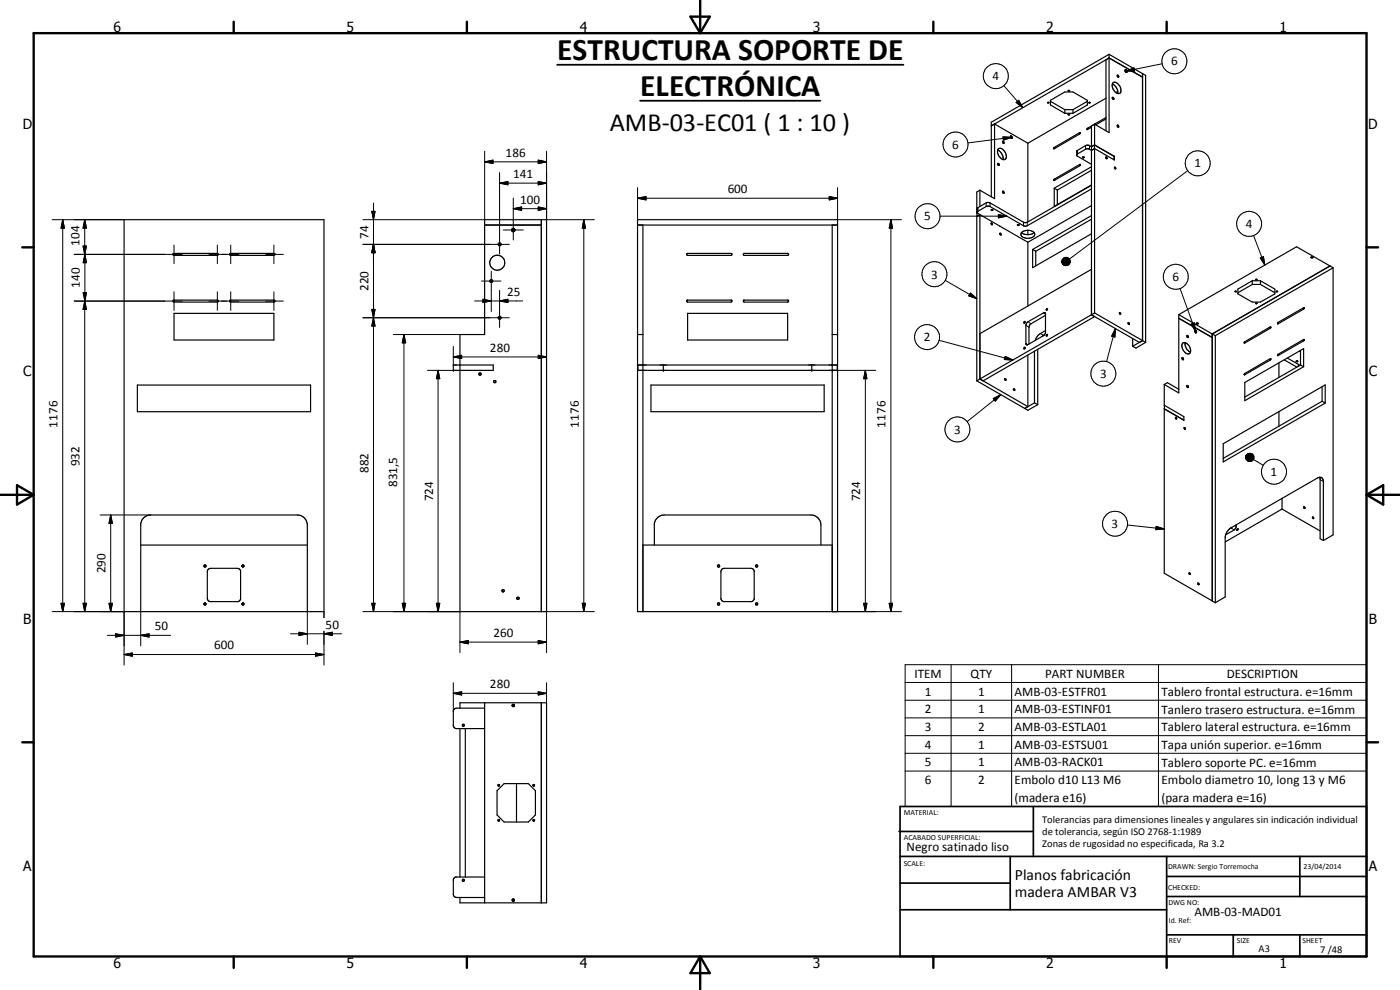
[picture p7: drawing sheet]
<svg xmlns="http://www.w3.org/2000/svg" width="420mm" height="297mm" viewBox="0 0 420 297" stroke-linecap="round" stroke-linejoin="round" font-family="sans-serif">
<g fill="none" stroke="#000" stroke-width=".35">
<path d="M332.9 17.4l-1 .5v21.3M332.9 16.3v23.5l-4.4-2.5M332.9 17.4l10 5.8M332.9 16.3l-35.4 20.4v22.4M332.9 17.4l-35.4 20.4 1-.6M332.9 16.3l10 5.8M298.5 37.2v22.4l-4.4-2.5M298.5 37.2l10 5.8M314.7 30.7l-.3 .1 .3 .1M314.7 30.7l.1 .1M314.8 30.8h.1M314.8 30.8l-.1 .1"/>
<path d="M315.2 30.4l4.4 2.5M319.6 34l-4.4-2.5v-1.4l4.4-2.5h2.4l4.3 2.5v1.4l-4.3 2.5M319.6 32.9h2.4M319.6 32.9v1.1M319.6 34h2.4M320.6 27.3h.4M320.6 27.2v.1M320.6 34.4l.1-.2 .3 .2M320.6 27.2h.4M320.6 34.4v.1M320.6 34.5h.4M321 27.2v.1"/>
<path d="M321 34.4v.1M322 32.9v1.1M326.3 30.4l-4.3 2.5M326.8 30.8h.4zM328.5 37.3l-.9 .5v56.6M328.5 37.3v56.6M331.9 35.7l-3.1 1.8M331.9 35.3l-5.6 3.2-.1 .3 .1 .1 1.3-.7M331.9 29.5l-23.4 13.5M333.8 25.3a2.63 2.63 0 0 1 1.6 2.8M333.9 29.2l.4 .3-.1 .3-.3-.2zM334 24.9a1.7 1.7 0 0 1 2.3 1.5l.1 .6a.99 .99 0 0 1-.8 1.1 .99 .99 0 0 1-1.1-.8l-.4-.5a1.97 1.97 0 0 1-.1-1.9z"/>
<path d="M335.4 22.6l.3 .2-.1 .4-.2-.2zM335.4 37.5l.3 .3-.1 .4-.2-.2zM335.5 27.4l-.6 .4M337.7 21h.2M337.8 21l.1 .6M337.9 21h.1M337.9 21l.3 .3-.1 .4M337.9 21.6l.2 .1M337.9 21v.6M338 21.1l-.4-.1 .3 .6M338 21.1l.1 .5M338 21.6h.1"/>
<path d="M338 21.6l-.1 .1M338 21.1v.5M338.1 21.6h.1M338.1 21.5v.2M342.9 22.1v80.1M342.9 22.1l.9 .5v80.1M294.1 57.1l-1 .5v6.3M294.1 57.1v4.9M299.4 45.1a2.72 2.72 0 0 1 1.6 2.8M299.5 49l.4 .4-.1 .3-.3-.3zM299.7 44.6a2.1 2.1 0 0 1 2.3 2.2 .88 .88 0 0 1-.4 1 .88 .88 0 0 1-1.1-.2 2.35 2.35 0 0 1-.8-3zM300.9 42.4l.4 .2-.1 .4-.3-.2z"/>
<path d="M300.9 57.4l.4 .2-.1 .4-.3-.2zM303.2 40.9l.4 .3v.3M303.3 40.8a.4 .4 0 0 1 .4 .3 .4 .4 0 0 1-.1 .4l-.4-.4zM308.5 43v23.6M316.2 53.9l8-4.6-.2 .5-7.7 4.4zM316.2 44.4l8-4.6-.1 .4-7.8 4.5zM316.4 56.5l.9 .5M317.3 57v4.4M324.9 47.2v.1M324.9 47.2h.5l-.3 .2zM327.6 44l-.8-.4h-.8l-2.9 1.7 .1 1.5 4.4 2.5M327.6 55.5l-11.2 6.4v-5.4"/>
<path d="M327.6 50l-11.2 6.5M327.6 51.1l-10.3 5.9M327.6 45.1l.9-.5 5.9 3.4v-1.1M327.6 44l.9-.5 5.9 3.4M327.6 56.7l-19.5 11.1h-.8l-10.3-5.9h-.9l-2.8 1.7M327.6 55.6l-19.7 11.2-.7-.1-10.5-6-.8 .2-2.5 1.5-.1 1.4 .8 .6M327.6 45.1l-.8-.4h-.8l-2.9 1.7M327.6 44l.9-.5 5.8 3.4M328.5 44.6l-.9 .5M331.9 47.1l.3 .1v.4l-.3-.1zM334.3 46.9v1M334.3 46.9h.1"/>
<path d="M334.5 50.2h.2l.1 .5zM37.2 65.9h60v117.6h-60zM52 76.1l13.2-.1 .3 .4-.3 .2h-13l-.2-.1zM69 76.1l13.2-.1 .3 .4-.3 .2h-13l-.3-.2zM145.4 65.9h18.6v117.6h-26v-83.1h7.4zM145.4 67.5h17.1M154 68.5v1M154 68.6a.4 .4 0 0 0-.4 .4 .4 .4 0 0 0 .4 .4M154.1 68.5v1M154.1 68.6a.4 .4 0 0 1 .4 .4 .4 .4 0 0 1-.4 .4M154.1 68.5a.5 .5 0 0 0-.6 .5 .5 .5 0 0 0 .6 .5M154.1 68.5a.49 .49 0 0 1 .4 .5 .49 .49 0 0 1-.4 .5"/>
<path d="M162.5 65.9v117.6M191.3 65.9h60.1v117.6h-60.1zM191.3 67.5h60.1M192.9 67.5v116M206.2 76.1l13.2-.1 .3 .4-.3 .2h-13l-.3-.2zM223.1 76.1l13.3-.1 .3 .4-.3 .2h-13.1zM249.8 67.5v116M293.1 63.9l.2-.1-.1 1.1 .9-.5M293.1 63.9h.1M294.1 64.4l14.4 8.3M294.1 64.4l-1 .5v49.4M294.1 64.4v49.3"/>
<path d="M297.5 62.9l.5 .1-.4 .1zM297.5 66.9l.3 .2v.3l-.3-.1zM297.9 63.1h-.1M300 70a.27 .27 0 0 1 .4 .1 .27 .27 0 0 1-.1 .4zM305.3 67.5l.5 .1-.2 .1zM306.6 69.8a3 3 0 0 0 3.7 0M306.6 69.7a2.78 2.78 0 0 1 3.9 .5 1.56 1.56 0 0 1-1.7 1.3 1.83 1.83 0 0 1-2.4-1.4zM308.5 69.1v1.3M308.5 72.7v19.1M309.9 74.8l.9 .6M310.8 75.4v4.4M327.6 70.1l-17.7 10.2v-5.5"/>
<path d="M327.6 64.7l-17.7 10.1M327.6 65.8l-16.8 9.6M327.6 61.7l-19.1 11M393.5 77.1l.5 .2-.4 .1zM399.1 79.8l-35.3 20.4M399.1 79.8l1 .5M399.1 79.8l-10-5.8-35.3 20.4M52 90.1l13.4-.1 .1 .4-.3 .2h-13l-.2-.1zM52.2 94h30v8h-30zM69 90.1l13.4-.1 .1 .4-.3 .2h-13l-.3-.2zM206.2 90.1l13.3-.1 .2 .4-.3 .2h-13l-.3-.2zM206.4 94h30v8h-30z"/>
<path d="M223.1 90.1l13.4-.1 .2 .4-.3 .2h-13.1zM307.4 96.9h.1M307.4 96.6h.3l-.3 .3zM308.3 96.7l4.9-2.8h.5v6.2l-.5 .6-5 2.8-.3-.2v-5.9zM313.8 94.6l-4.7 2.8-.3 .8v5M313.8 99.2l-1.6 .9a3.7 3.7 0 0 0-1.5 2.1M314.1 92.7h.3l-.3 .4zM327.6 94.4l14.4 8.3 .9-.5M327.6 94.4l.9 .6-33.4 19.3-1-.6M327.6 80.8l-33.5 19.3M327.6 94.4l-33.5 19.3M328.5 93.9l-.9 .5"/>
<path d="M328.5 93.9l14.4 8.3M335.9 93.8l.3 .1 .1 .3-.3-.1zM336 93.8h-.1M338.6 96.8l.4 .5-.4-.1zM338.7 97.3h.1M353.8 94.4v23.5l-4.4-2.5M353.8 95.5l10 5.8M353.8 94.4l10 5.8M358.6 99.1l.2 .6M358.6 99.1v.1M358.6 99.1h.2M358.6 99.4l.2 .3"/>
<path d="M358.8 99.1l.2 .2M358.8 99.7l.3 .1M358.8 99.1l-.2 .1M358.8 99.1v.6M358.8 99.1h.1M358.8 99.7h.2M358.9 99.1l.1 .2M359 99.3l.1 .2M359 99.3l.1 .4h-.2M359 99.7h.1M359.1 96.9l.5 .2-.4 .1zM359.1 99.6l-.1 .1"/>
<path d="M370.7 87.4l.3 .1zM371 87.4h.1M375.8 84.2l-4.3 2.5v1.5l4.3 2.4h2.5l4.3-2.4v-1.5l-4.3-2.5M375.8 84.2h2.5M375.8 84.2v1.1M375.8 85.3h2.5M375.8 85.3l-4.3 2.5M376.8 91.1h.1M376.8 83.9h.5zM376.8 91l.5 .1zM376.8 83.9l.1 .1M378.3 84.2v1.1"/>
<path d="M378.3 85.3l4.3 2.5M383 87.4l.4 .1zM383.5 96.8l7.9-4.4-.2 .4-7.6 4.4zM400.1 80.3l-35.4 20.4M400.1 80.3v80.2l-2.9 1.7M41.2 115.5h52v8h-52zM136 109.5h12v1.6h-12zM148.2 114.3l.4-.1a.35 .35 0 0 1 .1 .5 .35 .35 0 0 1-.5-.1zM191.3 111.1h60.1M191.3 109.5h60.1M191.3 100.4h1.6M191.5 109.5v1.6"/>
<path d="M195.4 115.5h51.9v8h-51.9zM199.1 109.5v1.6M243.6 109.5v1.6M249.8 100.4h1.6M251.3 109.5v1.6M293.1 114.3l14.4 8.3M294.1 113.7l-1 .6M294.1 113.7l14.4 8.3M301.6 113.6l.3 .4h-.3zM304.2 116.6l.3 .2v.4l-.3-.2zM307.4 104.7h.1M307.4 104.3l.3 .1-.3 .3z"/>
<path d="M308.5 106.6v15.4M310.5 105.4v15.5M311.4 104.8v16.6M313.5 100.5l-.8 .5M314.1 100.4l.3 .1-.3 .3zM339.9 101.6v2.3M342.9 102.2l-3 1.7M342.9 102.2l.9 .5M343.8 102.7l-2.9 1.7-1-.5M349.4 115.4v6.2l5.9 3.4v1.1l-5.9-3.4M349.4 115.4l.9-.6 3.5 2M354.8 107.3a.31 .31 0 0 1 .4 .2 .31 .31 0 0 1-.2 .4z"/>
<path d="M354.9 103a1.49 1.49 0 0 1 2.2 1.2 1.14 1.14 0 0 1 .3 1.2 1.14 1.14 0 0 1-1.1 .8 2.57 2.57 0 0 1-1.4-3.2zM355.7 102.8a2.73 2.73 0 0 0 1.6 2.8M356.2 100.8h.3l.1 .5-.3-.1zM356.2 115.7h.3l.1 .5h-.3zM363.8 100.2v80.1M363.8 100.2l.9 .5M364.7 100.7v80.1M373.4 102.7l8-4.6-.2 .4-7.7 4.5zM373.4 112.2l8-4.6-.1 .4-7.8 4.5zM373.6 114.8l17.6-10.2v5.4l-17.6 10.2zM383.5 106.3l7.7-4.4h.2l-.1 .3-7.8 4.5zM383.8 108.9v4.3"/>
<path d="M385.4 107.9l3.8 2.3M386.4 107.4l3.4 2v.4M389 108.3l.5 .1-.3 .1zM390 105.3l.3 .2M390.3 105.2v4.3M390.3 109.5l.9 .5M390.3 109.5l-16.7 9.6M396.8 116.1v4.3M308.5 122l-1 .6M310.5 120.9l.9 .5M310.5 120.9l-3 1.7M311.4 121.4l-2.9 1.7-1-.5"/>
<path d="M349.4 122.7h.1M349.4 122.7v49.3l14.4 8.3M349.5 121.6v1.1M349.5 122.7l5.8 3.3M352.8 125.3h.3v.4zM352.8 125.2h.1M355.4 128.3h.2l.2 .4h-.4zM355.4 128.3h.1M367.1 133.1l30.6-17.6v5.4l-30.6 17.7zM383.8 123.5v4.4M396.8 120.4l-29.7 17.1M396.8 120.4l.9 .5"/>
<path d="M369.4 158.4l-.2 .1a3.9 3.9 0 0 0-1.5 2.6v18l-3 1.7M369.4 158.4l26.5-15.1a.99 .99 0 0 1 1.3 1.1v17.8M369.4 158.4l-.4 .3M369.7 158.2l-.3 .2M371 157.5a1.49 1.49 0 0 1-.6 1.5l-2.5 1.4M371.3 158.7h.3l-.3 .4zM384.8 152.7l11.4 6.6M384.8 149.5v3.2M384.8 152.7l-17.1 9.9M391.2 152.1l.4 .1v.4zM393.9 155.1l.3 .2v.3l-.3-.1zM396.1 143.2l.1 18.4 1 .6"/>
<path d="M42.2 163.5h50M61.3 169.6h.5v.4l-.5 .1zM62.4 170.9l.8-.4h8l.6 .2 .4 .6v8.4l-.2 .4-.6 .4h-8.4l-.4-.2-.4-.8v-8zM72.6 169.7a.34 .34 0 0 1 .5-.1 .34 .34 0 0 1 0 .5 .34 .34 0 0 1-.5-.1zM150.7 177l.4-.1 .2 .2-.2 .5-.4-.2zM155.2 179.3l.4-.1 .2 .5-.5 .1-.2-.1zM192.9 163.5h56.9M196.4 163.5v-6.4a3.1 3.1 0 0 1 2.9-2.6h44.1a3 3 0 0 1 3 3v6M215.3 169.7a.34 .34 0 0 1 .6-.1 .34 .34 0 0 1 0 .5 .34 .34 0 0 1-.6-.1zM216.6 170.9l.8-.4h8l.6 .2 .3 .6v8.4l-.2 .4-.5 .4h-8.5l-.4-.2-.3-.8v-8zM356.9 171.9l.3 .1v.4l-.3-.1zM359.5 175h-.1"/>
<path d="M359.5 174.9l.4 .5-.4-.1zM42.2 183.5v-26.4a3 3 0 0 1 3-2.6h44a3 3 0 0 1 3 3v26M72.8 180.9l.4 .1-.1 .5-.5-.1zM215.4 181a.35 .35 0 0 1 .5 0 .35 .35 0 0 1-.1 .5h-.4zM226.9 181h.4l-.1 .5h-.3zM363.8 180.3l.9 .5M138 212.5v-1.6h26v60h-26v-1.6M138 218.6v44.5M139.6 218.6v44.5M145.4 210.9v60M145.4 212.5h-8.3l-.7 .2-.4 .5v4.6l.6 .7 8.8 .1M162.5 210.9v60"/>
<path d="M149.2 237.2l2.1-2.1h7.3l2.1 2.1v7.3l-2.1 2.1h-7.3l-2.1-2.1zM155 235.1v11.5M138.9 263.8l.4 .2-.1 .4-.4-.1zM145.4 263.1h-8.6l-.8 .8v4.6l.6 .7 8.8 .1"/>
<circle cx="149.2" cy="78.8" r="2.25"/>
<circle cx="149.9" cy="73.3" r=".43"/>
<circle cx="147.5" cy="84.3" r=".42"/>
<circle cx="149.9" cy="95.3" r=".42"/>
<circle cx="144" cy="112.2" r=".36"/>
<circle cx="227.1" cy="169.8" r=".33"/>
<circle cx="61.5" cy="181.2" r=".33"/>
<circle cx="139" cy="217.6" r=".31"/>
<circle cx="154" cy="211.7" r=".36"/>
<circle cx="154" cy="211.7" r=".25"/>
<circle cx="149.7" cy="235.6" r=".26"/>
<circle cx="160.2" cy="235.6" r=".26"/>
<circle cx="149.7" cy="246.1" r=".25"/>
<circle cx="160.2" cy="246.1" r=".24"/>
<circle cx="154" cy="270.1" r=".25"/>
<circle cx="154" cy="270.1" r=".36"/>
</g>
<g fill="#000">
<circle cx="337.9" cy="21" r=".18"/>
<circle cx="358.8" cy="99.7" r=".18"/>
<circle cx="136" cy="109.5" r=".18"/>
<circle cx="136" cy="111.1" r=".18"/>
<circle cx="199.1" cy="109.5" r=".18"/>
<circle cx="199.1" cy="111.1" r=".18"/>
<circle cx="243.6" cy="109.5" r=".18"/>
<circle cx="243.6" cy="111.1" r=".18"/>
<circle cx="249.8" cy="109.5" r=".18"/>
<circle cx="249.8" cy="111.1" r=".18"/>
</g>
<g fill="none" stroke="#000" stroke-width=".3">
<path d="M348.8 19.1l-10.8 2.2M301.3 25.7l5.6 6.6M305 30.7l.7-.6 1.2 2.2zM324 39.8l.2 .1M326.4 38.5l.3 .2M338 21.3l2.3-.9 .2 .9zM145.4 48.6l2.5-.6v1.1zM145.4 45.4v20.5h-36.5M145.4 48.6h18.6M149.9 54.9l2.5-.4v1zM149.9 51.8v24.4M149.9 54.9h14.1"/>
<path d="M154 59.4v12.6M161.5 48l2.5 .6-2.5 .5zM161.5 54.5l2.5 .4-2.5 .6zM164 45.4v20.5h14.4M191.3 59.5l2.6-.5v1zM191.3 59.5h60.1M191.3 56.3v9.6M248.9 59l2.5 .5-2.5 .5zM251.4 56.3v9.6h19.1M301 41.1l2.6 .1-2.5 .8zM303.6 41.2l-13.1 1.7M316.4 53.8l.3 .2"/>
<path d="M316.4 44.2l.3 .2M323.4 45.1v1.1M324 49.4h.2M325.8 43.7v1.1M327 43.7v1.1M356.4 51.2l-35.4 26.5M15.7 65.9h21.5M18.8 65.9l.5 2.6h-1zM18.8 65.9v117.6M22.3 76.3h32.4M24.9 73.8h1l-.5 2.5zM25.4 65.9l.5 2.6h-1z"/>
<path d="M25.4 65.9v10.4M25.5 76.3l.4 2.5h-.9zM25.5 76.3v14l.4-2.5h-.9l.9 5h-1l.5-2.5v93.2M52.2 73.5v5.6M62.7 76.3h9M65.2 73.5v5.6M69.2 73.5v5.6M79.7 76.3h5.3M82.2 73.5v5.6M108.9 73.3h44M111.6 63.4h1l-.5 2.5zM112.1 73.3l.5 2.5h-1z"/>
<path d="M112.1 60.9v122.6M151 69h6M154 62.6l2.5-.5v1zM154 62.6h10M161.5 62.1l2.5 .5-2.5 .5zM175.2 65.9l.5 2.6h-1zM175.2 65.9v117.6M267.4 65.9l.5 2.6h-1zM267.4 65.9v117.6M282.1 64.9h20.1M293.5 62.3v1.1M295.9 60.9v1.1"/>
<path d="M297.1 60.9v1.1M299.6 64.4l2.6 .5-2.6 .5zM307.2 66.7v1M308.3 66.7v1M318.7 78.4l.2 .8zM318.7 78.1l.2 1.1zM318.7 78.7l.2 .5zM318.8 77.9l.1 1.3zM318.8 79l.1 .2zM318.9 79.2l.5 .3zM318.9 79.2l.7 .5zM318.9 79.2l1 .5z"/>
<path d="M318.9 79.2l1.2 .5zM318.9 79.2l1.5 .4zM318.9 79.2l1.7 .3-.2 .1zM318.9 79.2l1.9 .1-.2 .2zM318.9 79.2l2.1-.1-.2 .2zM318.9 79.2l2.2-.3-.1 .2zM318.9 79.2l2.3-.6-.1 .3zM318.9 79.2l2.3-.8v.2zM318.9 79.2l2.2-1.1 .1 .3zM318.9 79.2l2.1-1.4 .1 .3zM318.9 79.2l2-1.6 .1 .2zM318.9 79.2h2.1"/>
<path d="M319 77.7l-.1 1.5-.1-1.3zM319.1 77.5l.3-.2-.5 1.9zM319.1 77.5l-.2 1.7zM319.4 77.3h.2l-.7 1.9zM319.6 77.3l.3-.1-1 2zM319.9 77.2h.3l-1.3 2zM320.2 77.2l.2 .1-1.5 1.9zM320.4 77.3l.3 .1-1.8 1.8zM320.7 77.4l.2 .2-2 1.6zM376.2 70.7l3.4 8.8M378.2 77.4l1-.4 .4 2.5zM22.3 90.3h32.4"/>
<path d="M25 87.8h.9l-.4 2.5zM25.4 90.3l.5 2.5h-1zM52.2 87.5v5.6M62.7 90.3h9M65.2 87.5v5.6M69.2 87.5v5.6M79.7 90.3h5.3M82.2 87.5v5.6M108.9 95.3h44M111.6 92.8h1l-.5 2.5zM112.1 95.3l.5 2.5h-1zM142.4 90.3h14.5"/>
<path d="M144.5 84.3h5.9M144.9 89.8l2.5 .5-2.5 .5zM147.4 81.4v12.1M149.9 90.3l2.5-.5v1zM149.9 87.1v11.2M283.7 84.1l9.4 5.5M291.2 87.9l1.9 1.7-2.4-.8zM307.9 97.6l.9 .6M308.5 96.6l.9 .6M313.2 93.9l.6 .3M334.8 98.6l-.2 2.5-1-.2zM334.8 98.6l-2.7 9.9"/>
<path d="M354.1 86.6l4.7 12.8M357.5 97.2l.9-.3 .4 2.5zM380.9 98.3l.3 .2M383.4 97.1l.2 .1M390.9 92.5l.3 .3M118.1 100.4h19.9M121.2 100.4l.5 2.5h-1zM121.2 100.4v83.1M128.3 111.1h7.7M131.5 111.1l.5 2.5h-1zM131.5 111.1v72.4M136 107.1l2.5-.5v1z"/>
<path d="M136 103.9v5.6M136 107.1h28M161.5 106.6l2.5 .5-2.5 .5zM248.7 111.1h14.1M259.7 111.1l.5 2.5h-1zM259.7 111.1v72.4M281.8 102.1l22.1 5.9M298.1 119.6l2.2-1.2-1.6 2zM300.3 118.4l-10 8.1M301.7 106.9l2.3 1.1-2.6-.1zM301.7 106.9l2.2 1.1-2.5-.1zM307.9 103l.6 .4"/>
<path d="M312.2 100.1l1 .5M373.4 102.8l.2 .1M373.4 112.4h.2M380.9 107.8l.3 .2M383.4 106.6l.2 .1M389.6 109.3v.6M390.9 102.1l.3 .2M374 136.6l-.2 .5zM374 136.6l-.2 .8zM374 136.6l-.1 1.1zM374 136.6v1.3zM374 136.6l.2 1.5z"/>
<path d="M374 136.6l.4 1.7-.2-.2zM374 136.6l.6 1.8-.2-.1zM374 136.6l.9 1.9-.3-.1zM374 136.6l1.2 1.9h-.3zM374 136.6l1.4 1.8-.2 .1zM374 136.6l1.7 1.7-.3 .1zM374 136.6l1.9 1.6-.2 .1zM374 136.6l2.1 1.4-.2 .2zM374 136.6l2.2 1.2-.1 .2zM374 136.6l2.3 .9-.1 .3zM374 136.6l2.3 .6v.3zM374 136.6l2.3 .3v.3z"/>
<path d="M374 136.6l2.2 .1 .1 .2zM374 136.6l2.1-.1 .1 .2zM374 136.6l1.9-.3 .2 .2zM374 136.6l1.7-.5 .2 .2zM374 136.6l1.4-.5h.3zM374 136.6l1.4-.5zM374 136.6l1.2-.6zM374 136.6l.9-.6zM374 136.6h2.2M374.2 136.4l.2-.2-.4 .4zM374.2 136.4l-.2 .2zM374.4 136.2l.2-.1-.6 .5z"/>
<path d="M376.2 137.9l2.9 1.7M30 154.5h15.2M33.2 154.5l.5 2.5h-1zM33.2 154.5v29M338.4 157.5l11 1.2M347 157.9l2.4 .8-2.5 .2zM369.4 158.4l1 .6M370.6 157.7l.4 .2M396.2 143.9l1 .5M15.7 183.5h21.5v16.1M18.3 181h1l-.5 2.5zM24.9 181h1l-.5 2.5z"/>
<path d="M32.2 190.6h19M32.7 181h1l-.5 2.5zM34.7 190.2l2.5 .4-2.5 .5zM37.2 196.4l2.5-.5v1zM37.2 196.4h60M42.2 190.6l2.5-.4v.9zM42.2 183.5v10.3M87.2 190.2h15.3M89.7 189.7l2.5 .5-2.5 .5zM92.2 183.5v9.8M94.7 195.9l2.5 .5-2.5 .5zM97.2 190.2l2.5-.5v1z"/>
<path d="M97.2 183.5v1.8M97.2 189.4v10.2M108.9 183.5h29.1v12.3M111.6 181h1l-.5 2.5zM120.7 181h1l-.5 2.5zM131 181h1l-.5 2.5zM138 192.7l2.5-.5v1zM138 192.7h26M161.5 192.2l2.5 .5-2.5 .5zM174.7 181h1l-.5 2.5zM178.4 183.5h-14.4v12.3M249.8 183.5h20.7"/>
<path d="M259.2 181h1l-.5 2.5zM266.9 181h1l-.5 2.5zM271.6 199.4h138.5v42.6h-138.5zM285.4 199.4v42.6M303.6 199.4v42.6M347.7 199.4v42.6M136 208l2.5-.4v.9zM136 208h28M136 204.9v8.6M161.5 207.6l2.5 .4-2.5 .5zM164 204.9v6M271.6 204.8h138.5"/>
<path d="M271.6 210.1h138.5M271.6 215.4h138.5M271.6 220.7h138.5M271.6 226h138.5M271.6 231.4h138.5"/>
<circle cx="352.4" cy="18.4" r="3.7"/>
<circle cx="298.9" cy="22.8" r="3.7"/>
<circle cx="286.8" cy="43.3" r="3.7"/>
<circle cx="359.4" cy="49" r="3.8"/>
<circle cx="278.4" cy="64.9" r="3.8"/>
<circle cx="374.9" cy="67.2" r="3.8"/>
<circle cx="280.4" cy="82.3" r="3.7"/>
<circle cx="352.8" cy="83" r="3.8"/>
<circle cx="278.2" cy="101.2" r="3.8"/>
<circle cx="331.1" cy="112.1" r="3.8"/>
<circle cx="287.3" cy="128.9" r="3.7"/>
<circle cx="334.6" cy="157.1" r="3.7"/>
<circle cx="382.3" cy="141.5" r="3.8"/>
</g>
<g fill="none" stroke="#000" stroke-width=".71">
<path d="M10.1 9.9h400v277.1h-400zM70.1 6.5v3.4M140.1 6.5v3.4M207.2 5h5.8l-2.9 4.9zM210.1 0v9.9M280.1 6.5v3.4M350.1 6.5v3.4M6.7 74.2h3.4M410.1 74.2h3.5M.1 148.5h10M5.1 145.6l5 2.9-5 2.9zM410.1 148.5h10"/>
<path d="M410.1 148.5l5-2.9v5.8zM6.7 222.7h3.4M410.1 222.7h3.5M70.1 287v3.4M140.1 287v3.4M210.1 287v10M210.1 287l2.9 5h-5.8zM280.1 287v3.4M350.1 287v3.4"/>
</g>
<g fill="none" stroke="#000" stroke-width=".51">
<path d="M269.8 249.5h40.3M270.1 242h140v45h-140zM270.1 257h140M303.2 257v16M310.1 242v15M350.1 257v30M390.1 257v12M270.1 265h33.1M270.1 273h80M350.1 269h60M350.1 263h60M350.1 280.5h60"/>
<path d="M370.1 280.5v6.5M390.1 280.5v6.5"/>
</g>
<path d="M167.2 19.4h103.9M192.1 30.2h54.1" fill="none" stroke="#000" stroke-width=".53"/>
<g fill="#000">
<path d="M305 30.7l.7-.6 1.2 2.2zM338 21.3l2.3-.9 .2 .9zM145.4 48.6l2.5-.6v1.1zM149.9 54.9l2.5-.4v1zM161.5 48l2.5 .6-2.5 .5zM161.5 54.5l2.5 .4-2.5 .6zM191.3 59.5l2.6-.5v1zM248.9 59l2.5 .5-2.5 .5zM301 41.1l2.6 .1-2.5 .8zM18.8 65.9l.5 2.6h-1zM24.9 73.8h1l-.5 2.5zM25.5 76.3l.4 2.5h-.9z"/>
<path d="M25.4 65.9l.5 2.6h-1zM111.6 63.4h1l-.5 2.5zM112.1 73.3l.5 2.5h-1zM154 62.6l2.5-.5v1zM161.5 62.1l2.5 .5-2.5 .5zM175.2 65.9l.5 2.6h-1zM267.4 65.9l.5 2.6h-1zM299.6 64.4l2.6 .5-2.6 .5zM318.9 79.2l.5 .3zM318.9 79.2l.7 .5zM318.9 79.2l1 .5zM318.9 79.2l1.2 .5z"/>
<path d="M318.9 79.2l1.5 .4zM318.9 79.2l1.7 .3-.2 .1zM318.9 79.2l1.9 .1-.2 .2zM318.9 79.2l2.3-.6-.1 .3zM318.9 79.2l2.3-.8v.2zM318.9 79.2l2.2-1.1 .1 .3zM318.9 79.2l2.1-1.4 .1 .3zM318.9 79.2l2-1.6 .1 .2zM320.7 77.4l.2 .2-2 1.6zM320.4 77.3l.3 .1-1.8 1.8zM320.2 77.2l.2 .1-1.5 1.9zM319.9 77.2h.3l-1.3 2z"/>
<path d="M319.6 77.3l.3-.1-1 2zM319.4 77.3h.2l-.7 1.9zM319.1 77.5l.3-.2-.5 1.9zM319.1 77.5l-.2 1.7zM319 77.7l-.1 1.5-.1-1.3zM318.8 77.9l.1 1.3zM318.7 78.1l.2 1.1zM318.7 78.4l.2 .8zM318.7 78.7l.2 .5zM318.8 79l.1 .2zM378.2 77.4l1-.4 .4 2.5zM25 87.8h.9l-.4 2.5z"/>
<path d="M25.4 90.3l.5 2.5h-1zM111.6 92.8h1l-.5 2.5zM112.1 95.3l.5 2.5h-1zM144.9 89.8l2.5 .5-2.5 .5zM149.9 90.3l2.5-.5v1zM291.2 87.9l1.9 1.7-2.4-.8zM357.5 97.2l.9-.3 .4 2.5zM121.2 100.4l.5 2.5h-1zM131.5 111.1l.5 2.5h-1zM136 107.1l2.5-.5v1zM161.5 106.6l2.5 .5-2.5 .5zM259.7 111.1l.5 2.5h-1z"/>
<path d="M301.7 106.9l2.3 1.1-2.6-.1zM334.8 98.6l-.2 2.5-1-.2zM298.1 119.6l2.2-1.2-1.6 2zM374 136.6l-.2 .5zM374 136.6l-.2 .8zM374 136.6l-.1 1.1zM374 136.6v1.3zM374 136.6l.2 1.5zM374 136.6l.4 1.7-.2-.2zM374 136.6l.6 1.8-.2-.1zM374 136.6l.9 1.9-.3-.1zM374 136.6l1.2 1.9h-.3z"/>
<path d="M374 136.6l1.4 1.8-.2 .1zM374 136.6l1.7 1.7-.3 .1zM374 136.6l1.9 1.6-.2 .1zM374 136.6l2.1 1.4-.2 .2zM374 136.6l2.2 1.2-.1 .2zM374 136.6l2.3 .9-.1 .3zM374 136.6l2.3 .6v.3zM374 136.6l2.3 .3v.3zM374 136.6l1.7-.5 .2 .2zM374 136.6l1.4-.5h.3zM374 136.6l1.4-.5zM374 136.6l1.2-.6z"/>
<path d="M374 136.6l.9-.6zM374.4 136.2l.2-.1-.6 .5zM374.2 136.4l.2-.2-.4 .4zM374.2 136.4l-.2 .2zM33.2 154.5l.5 2.5h-1zM347 157.9l2.4 .8-2.5 .2zM18.3 181h1l-.5 2.5zM24.9 181h1l-.5 2.5zM32.7 181h1l-.5 2.5zM34.7 190.2l2.5 .4-2.5 .5zM37.2 196.4l2.5-.5v1zM42.2 190.6l2.5-.4v.9z"/>
<path d="M89.7 189.7l2.5 .5-2.5 .5zM94.7 195.9l2.5 .5-2.5 .5zM97.2 190.2l2.5-.5v1zM111.6 181h1l-.5 2.5zM120.7 181h1l-.5 2.5zM131 181h1l-.5 2.5zM138 192.7l2.5-.5v1zM161.5 192.2l2.5 .5-2.5 .5zM174.7 181h1l-.5 2.5zM259.2 181h1l-.5 2.5zM266.9 181h1l-.5 2.5zM136 208l2.5-.4v.9z"/>
<path d="M161.5 207.6l2.5 .4-2.5 .5z"/>
</g>
<path d="M318.9 79h2.2M374 136.8h2.3M374 136.4h2.1" fill="none" stroke="#000" stroke-width=".34"/>
<g font-size="9.4">
<text x="167.2" y="18.1">ESTRUCTURA SOPORTE DE</text>
<text x="192.1" y="28.9">ELECTRÓNICA</text>
</g>
<text font-size="7.9" x="183" y="39.5">AMB-03-EC01 ( 1 : 10 )</text>
<g font-size="4.7">
<text x="304.6" y="263.9">Planos fabricación</text>
<text x="304.6" y="269.3">madera AMBAR V3</text>
</g>
<g font-size="4.2">
<text x="34" y="9.6">6</text>
<text x="104" y="9.6">5</text>
<text x="174" y="9.6">4</text>
<text x="244" y="9.6">3</text>
<text x="314" y="9.6">2</text>
<text x="384" y="9.6">1</text>
<text x="6.8" y="38.7">D</text>
<text x="410.6" y="38.7">D</text>
<text x="7" y="112.9">C</text>
<text x="410.8" y="112.9">C</text>
<text x="7" y="187.1">B</text>
<text x="410.8" y="187.1">B</text>
<text x="7" y="261.4">A</text>
<text x="410.8" y="261.4">A</text>
<text x="34" y="290.4">6</text>
<text x="104" y="290.4">5</text>
<text x="174" y="290.4">4</text>
<text x="244" y="290.4">3</text>
<text x="314" y="290.4">2</text>
<text x="384" y="290.4">1</text>
</g>
<g font-size="3.9">
<text x="351.4" y="19.6">6</text>
<text x="297.9" y="24.1">4</text>
<text x="151.8" y="47">186</text>
<text x="285.8" y="44.7">6</text>
<text x="154" y="53.4">141</text>
<text x="358.5" y="50.2">1</text>
<text x="218.4" y="58">600</text>
<text x="156.1" y="61.1">100</text>
<text x="110.6" y="71.7" transform="rotate(-90 110.6 71.7)">74</text>
<text x="277.4" y="66.1">5</text>
<text x="373.9" y="68.5">4</text>
<text x="23.9" y="73.7" transform="rotate(-90 23.9 73.7)">104</text>
<text x="279.4" y="83.6">3</text>
<text x="23.9" y="86.4" transform="rotate(-90 23.9 86.4)">140</text>
<text x="110.6" y="87.3" transform="rotate(-90 110.6 87.3)">220</text>
<text x="152.2" y="88.7">25</text>
<text x="351.9" y="84.3">6</text>
<text x="147.1" y="105.6">280</text>
<text x="277.2" y="102.4">2</text>
<text x="330.1" y="113.4">3</text>
<text x="17.3" y="128.3" transform="rotate(-90 17.3 128.3)">1176</text>
<text x="173.7" y="128.3" transform="rotate(-90 173.7 128.3)">1176</text>
<text x="265.8" y="128.3" transform="rotate(-90 265.8 128.3)">1176</text>
<text x="286.3" y="130.2">3</text>
<text x="23.9" y="140" transform="rotate(-90 23.9 140)">932</text>
<text x="110.6" y="141.9" transform="rotate(-90 110.6 141.9)">882</text>
<text x="381.3" y="142.8">1</text>
<text x="119.2" y="146" transform="rotate(-90 119.2 146)">831,5</text>
<text x="130" y="150.3" transform="rotate(-90 130 150.3)">724</text>
<text x="258.2" y="150.3" transform="rotate(-90 258.2 150.3)">724</text>
<text x="333.6" y="158.4">3</text>
<text x="31.7" y="172" transform="rotate(-90 31.7 172)">290</text>
<text x="46.5" y="189.1">50</text>
<text x="97.7" y="188.6">50</text>
<text x="148.1" y="191.1">260</text>
<text x="64.3" y="194.9">600</text>
<text x="274.4" y="203.4">ITEM</text>
<text x="291.3" y="203.4">QTY</text>
<text x="313.7" y="203.4">PART NUMBER</text>
<text x="368.2" y="203.4">DESCRIPTION</text>
<text x="147.1" y="206.5">280</text>
<text x="277.6" y="208.7">1</text>
<text x="293.5" y="208.7">1</text>
<text x="304.5" y="208.7">AMB-03-ESTFR01</text>
<text x="348.6" y="208.8">Tablero frontal estructura. e=16mm</text>
<text x="277.6" y="214">2</text>
<text x="293.5" y="214">1</text>
<text x="304.5" y="214">AMB-03-ESTINF01</text>
<text x="348.6" y="214.1">Tanlero trasero estructura. e=16mm</text>
<text x="277.6" y="219.3">3</text>
<text x="293.5" y="219.3">2</text>
<text x="304.5" y="219.3">AMB-03-ESTLA01</text>
<text x="348.6" y="219.4">Tablero lateral estructura. e=16mm</text>
<text x="277.6" y="224.6">4</text>
<text x="293.5" y="224.7">1</text>
<text x="304.5" y="224.7">AMB-03-ESTSU01</text>
<text x="348.6" y="224.7">Tapa unión superior. e=16mm</text>
<text x="277.6" y="229.9">5</text>
<text x="293.5" y="230">1</text>
<text x="304.5" y="230">AMB-03-RACK01</text>
<text x="348.6" y="230">Tablero soporte PC. e=16mm</text>
<text x="277.6" y="235.2">6</text>
<text x="293.5" y="235.2">2</text>
<text x="304.5" y="235.3">Embolo d10 L13 M6</text>
<text x="348.6" y="235.3">Embolo diametro 10, long 13 y M6</text>
<text x="304.5" y="240.7">(madera e16)</text>
<text x="348.6" y="240.7">(para madera e=16)</text>
<text x="272.1" y="255.4">Negro satinado liso</text>
<text x="358.5" y="275">AMB-03-MAD01</text>
</g>
<g font-size="3.1">
<text x="312.7" y="246.8">Tolerancias para dimensiones lineales y angulares sin indicación individual</text>
<text x="312.7" y="250.4">de tolerancia, según ISO 2768-1:1989</text>
<text x="312.7" y="254">Zonas de rugosidad no especificada, Ra 3.2</text>
<text x="377.7" y="285.6">A3</text>
<text x="396.2" y="285.9">7 /48</text>
</g>
<g font-size="2.4">
<text x="271.2" y="244.4">MATERIAL:</text>
<text x="271.3" y="252">ACABADO SUPERFICIAL:</text>
<text x="271.2" y="259.7">SCALE:</text>
<text x="350.6" y="260.8">DRAWN: Sergio Torremocha</text>
<text x="391.2" y="260.6">23/04/2014</text>
<text x="350.6" y="267">CHECKED:</text>
<text x="350.6" y="271.4">DWG NO:</text>
<text x="350.8" y="276.9">Id. Ref:</text>
<text x="350.8" y="282.8">REV</text>
<text x="371.2" y="282.9">SIZE</text>
<text x="390.9" y="282.9">SHEET</text>
</g>
</svg>
